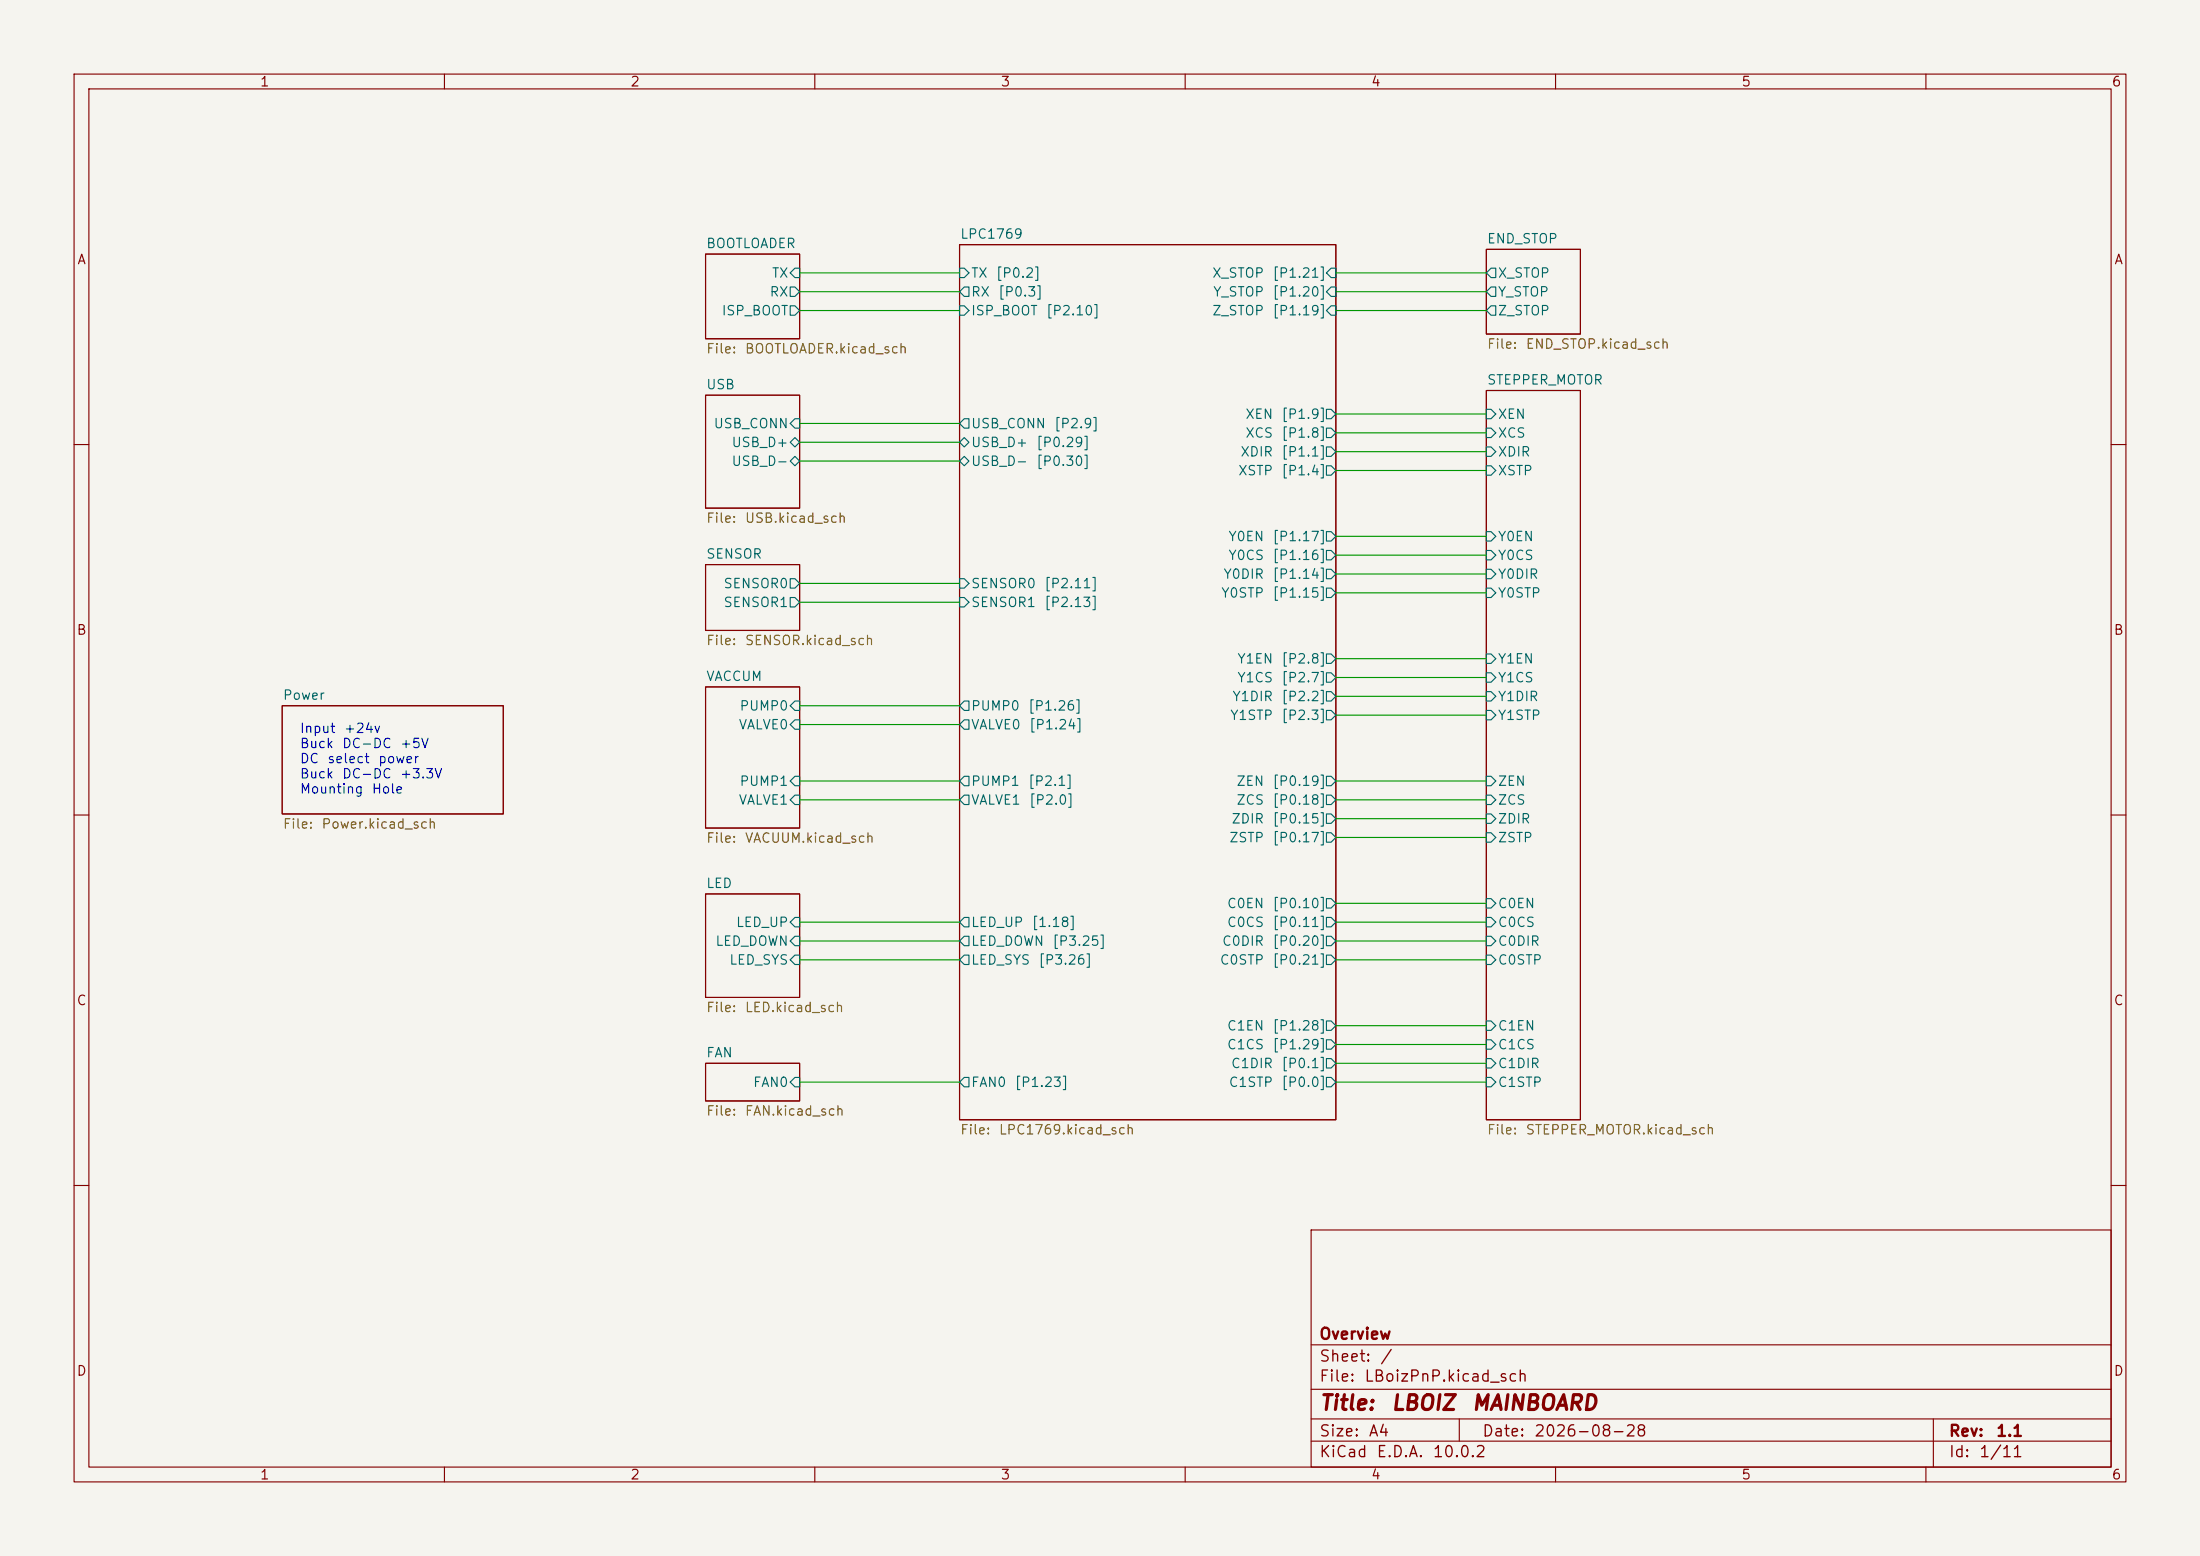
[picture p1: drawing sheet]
<svg xmlns="http://www.w3.org/2000/svg" width="297mm" height="210mm" viewBox="0 0 297 210" stroke-linecap="round" stroke-linejoin="round" font-family="sans-serif">
<path d="M0 0h297v210h-297z" fill="#f5f4ef" stroke="#f5f4ef" stroke-width=".14"/>
<g fill="none" stroke="#840000" stroke-width=".15">
<path d="M10 10h277v190h-277zM12 12h273v186h-273zM60 10v2M110 10v2M160 10v2M210 10v2M260 10v2M95.2 34.3h12.7v11.4h-12.7zM129.5 33h50.8v118.1h-50.8zM200.7 33.7h12.7v11.4h-12.7zM95.2 53.3h12.7v15.3h-12.7zM200.7 52.7h12.7v98.4h-12.7z"/>
<path d="M10 60h2M95.2 76.2h12.7v8.9h-12.7zM285 60h2M38.1 95.3h29.8v14.6h-29.8zM95.2 92.7h12.7v19.1h-12.7zM10 110h2M285 110h2M95.2 120.7h12.7v13.9h-12.7zM95.2 143.5h12.7v5.1h-12.7zM10 160h2M177 166h108v32h-108zM285 160h2"/>
<path d="M60 198v2M110 198v2M160 198v2M177 194.5h108M177 191.5h108M177 187.5h108M177 181.5h108M197 191.5v3M210 198v2M260 198v2M261 191.5v6.5"/>
</g>
<g fill="none" stroke="#006464" stroke-width=".15">
<path d="M106.7 38.7h.6l.6 .7-.6 .6h-.6zM107.3 36.2h.6v1.3h-.6l-.6-.7zM129.5 36.2h.7l.6 .6-.6 .7h-.7zM130.2 38.7h.6v1.3h-.6l-.7-.6zM179.7 38.7h.6v1.3h-.6l-.6-.6zM179.7 36.2h.6v1.3h-.6l-.6-.7zM201.3 36.2h.6v1.3h-.6l-.6-.7zM201.3 38.7h.6v1.3h-.6l-.6-.6zM106.7 41.3h.6l.6 .6-.6 .6h-.6zM106.7 59.7l.6-.6 .6 .6-.6 .6zM107.3 56.5h.6v1.3h-.6l-.6-.6zM129.5 41.3h.7l.6 .6-.6 .6h-.7z"/>
<path d="M129.5 59.7l.7-.6 .6 .6-.6 .6zM130.2 56.5h.6v1.3h-.6l-.7-.6zM179.1 57.8h.6l.6 .6-.6 .7h-.6zM179.1 55.2h.6l.6 .7-.6 .6h-.6zM179.7 41.3h.6v1.2h-.6l-.6-.6zM200.7 57.8h.6l.6 .6-.6 .7h-.6zM200.7 55.2h.6l.6 .7-.6 .6h-.6zM201.3 41.3h.6v1.2h-.6l-.6-.6zM106.7 62.2l.6-.6 .6 .6-.6 .7zM106.7 78.1h.6l.6 .6-.6 .7h-.6zM129.5 62.2l.7-.6 .6 .6-.6 .7zM129.5 78.1h.7l.6 .6-.6 .7h-.7z"/>
<path d="M179.1 60.3h.6l.6 .7-.6 .6h-.6zM179.1 62.9h.6l.6 .6-.6 .6h-.6zM179.1 74.3h.6l.6 .6-.6 .7h-.6zM179.1 76.8h.6l.6 .7-.6 .6h-.6zM179.1 71.8h.6l.6 .6-.6 .6h-.6zM179.1 79.4h.6l.6 .6-.6 .6h-.6zM200.7 60.3h.6l.6 .7-.6 .6h-.6zM200.7 62.9h.6l.6 .6-.6 .6h-.6zM200.7 74.3h.6l.6 .6-.6 .7h-.6zM200.7 76.8h.6l.6 .7-.6 .6h-.6zM200.7 71.8h.6l.6 .6-.6 .6h-.6zM200.7 79.4h.6l.6 .6-.6 .6h-.6z"/>
<path d="M106.7 80.6h.6l.6 .7-.6 .6h-.6zM107.3 94.6h.6v1.3h-.6l-.6-.6zM107.3 97.2h.6v1.2h-.6l-.6-.6zM129.5 80.6h.7l.6 .7-.6 .6h-.7zM130.2 97.2h.6v1.2h-.6l-.7-.6zM130.2 94.6h.6v1.3h-.6l-.7-.6zM179.1 90.8h.6l.6 .6-.6 .7h-.6zM179.1 88.3h.6l.6 .6-.6 .6h-.6zM179.1 95.9h.6l.6 .6-.6 .7h-.6zM179.1 93.3h.6l.6 .7-.6 .6h-.6zM200.7 90.8h.6l.6 .6-.6 .7h-.6zM200.7 93.3h.6l.6 .7-.6 .6h-.6z"/>
<path d="M200.7 88.3h.6l.6 .6-.6 .6h-.6zM200.7 95.9h.6l.6 .6-.6 .7h-.6zM107.3 104.8h.6v1.2h-.6l-.6-.6zM107.3 107.3h.6v1.3h-.6l-.6-.6zM130.2 107.3h.6v1.3h-.6l-.7-.6zM130.2 104.8h.6v1.2h-.6l-.7-.6zM179.1 107.3h.6l.6 .7-.6 .6h-.6zM179.1 109.9h.6l.6 .6-.6 .6h-.6zM179.1 104.8h.6l.6 .6-.6 .6h-.6zM179.1 112.4h.6l.6 .6-.6 .7h-.6zM200.7 107.3h.6l.6 .7-.6 .6h-.6zM200.7 109.9h.6l.6 .6-.6 .6h-.6z"/>
<path d="M200.7 104.8h.6l.6 .6-.6 .6h-.6zM200.7 112.4h.6l.6 .6-.6 .7h-.6zM107.3 126.4h.6v1.2h-.6l-.6-.6zM107.3 123.8h.6v1.3h-.6l-.6-.6zM107.3 128.9h.6v1.3h-.6l-.6-.7zM130.2 126.4h.6v1.2h-.6l-.7-.6zM130.2 123.8h.6v1.3h-.6l-.7-.6zM130.2 128.9h.6v1.3h-.6l-.7-.7zM179.1 137.8h.6l.6 .6-.6 .7h-.6zM179.1 121.3h.6l.6 .6-.6 .7h-.6zM179.1 123.8h.6l.6 .7-.6 .6h-.6zM179.1 126.4h.6l.6 .6-.6 .6h-.6z"/>
<path d="M179.1 128.9h.6l.6 .6-.6 .7h-.6zM200.7 123.8h.6l.6 .7-.6 .6h-.6zM200.7 126.4h.6l.6 .6-.6 .6h-.6zM200.7 121.3h.6l.6 .6-.6 .7h-.6zM200.7 128.9h.6l.6 .6-.6 .7h-.6zM200.7 137.8h.6l.6 .6-.6 .7h-.6zM107.3 145.4h.6v1.3h-.6l-.6-.6zM130.2 145.4h.6v1.3h-.6l-.7-.6zM179.1 145.4h.6l.6 .7-.6 .6h-.6zM179.1 140.3h.6l.6 .7-.6 .6h-.6zM179.1 142.9h.6l.6 .6-.6 .6h-.6zM200.7 140.3h.6l.6 .7-.6 .6h-.6z"/>
<path d="M200.7 142.9h.6l.6 .6-.6 .6h-.6zM200.7 145.4h.6l.6 .7-.6 .6h-.6z"/>
</g>
<g fill="none" stroke="#009600" stroke-width=".15">
<path d="M107.9 39.4h21.6M107.9 36.8h21.6M180.3 39.4h20.4M180.3 36.8h20.4M107.9 41.9h21.6M107.9 59.7h21.6M107.9 57.2h21.6M180.3 41.9h20.4M180.3 55.9h20.4M180.3 58.4h20.4M107.9 62.2h21.6M107.9 78.7h21.6"/>
<path d="M180.3 61h20.4M180.3 63.5h20.4M180.3 74.9h20.4M180.3 77.5h20.4M180.3 72.4h20.4M107.9 95.3h21.6M107.9 81.3h21.6M107.9 97.8h21.6M180.3 96.5h20.4M180.3 94h20.4M180.3 91.4h20.4M180.3 80h20.4"/>
<path d="M180.3 88.9h20.4M107.9 108h21.6M107.9 105.4h21.6M180.3 108h20.4M180.3 105.4h20.4M180.3 110.5h20.4M180.3 113h20.4M107.9 129.5h21.6M107.9 124.5h21.6M107.9 127h21.6M180.3 129.5h20.4M180.3 124.5h20.4"/>
<path d="M180.3 127h20.4M180.3 121.9h20.4M180.3 138.4h20.4M107.9 146.1h21.6M180.3 146.1h20.4M180.3 141h20.4M180.3 143.5h20.4"/>
</g>
<g font-size="2" fill="#840000">
<text x="178" y="190.8">Title:</text>
<text x="187.7" y="190.8">LBOIZ</text>
<text x="198.6" y="190.8">MAINBOARD</text>
</g>
<g font-size="1.5" fill="#840000">
<text x="178" y="184.2">Sheet:</text>
<text x="178" y="181.2">Overview</text>
<text x="186.2" y="184.2">/</text>
<text x="178" y="186.9">File:</text>
<text x="184.1" y="186.9">LBoizPnP.kicad_sch</text>
<text x="178" y="197.1">KiCad</text>
<text x="178" y="194.3">Size:</text>
<text x="184.7" y="194.3">A4</text>
<text x="185.7" y="197.1">E.D.A.</text>
<text x="193.3" y="197.1">10.0.2</text>
<text x="200" y="194.3">Date:</text>
<text x="207" y="194.3">2026-08-28</text>
<text x="263" y="194.3">Rev:</text>
<text x="263" y="197.1">Id:</text>
<text x="267.1" y="197.1">1/11</text>
<text x="269.4" y="194.3">1.1</text>
</g>
<g font-size="1.3" fill="#840000">
<text x="35" y="12">1</text>
<text x="85" y="12">2</text>
<text x="135" y="12">3</text>
<text x="185" y="12">4</text>
<text x="235" y="12">5</text>
<text x="285" y="12">6</text>
<text x="10.3" y="36">A</text>
<text x="285.3" y="36">A</text>
<text x="10.3" y="86">B</text>
<text x="285.3" y="86">B</text>
<text x="10.3" y="136">C</text>
<text x="285.3" y="136">C</text>
<text x="10.3" y="186">D</text>
<text x="285.3" y="186">D</text>
<text x="35" y="200">1</text>
<text x="85" y="200">2</text>
<text x="135" y="200">3</text>
<text x="185" y="200">4</text>
<text x="235" y="200">5</text>
<text x="285" y="200">6</text>
</g>
<g font-size="1.3" fill="#006464">
<text x="95.2" y="33.8">BOOTLOADER</text>
<text x="129.5" y="32.5">LPC1769</text>
<text x="200.7" y="33.2">END_STOP</text>
<text x="103.8" y="40.3">RX</text>
<text x="104.1" y="37.8">TX</text>
<text x="131" y="40.3">RX</text>
<text x="131" y="37.8">TX</text>
<text x="134.3" y="37.8">[P0.2]</text>
<text x="134.7" y="40.3">[P0.3]</text>
<text x="163.6" y="37.8">X_STOP</text>
<text x="163.7" y="40.3">Y_STOP</text>
<text x="171.7" y="40.3">[P1.20]</text>
<text x="171.7" y="37.8">[P1.21]</text>
<text x="202.1" y="37.8">X_STOP</text>
<text x="202.1" y="40.3">Y_STOP</text>
<text x="97.3" y="42.9">ISP_BOOT</text>
<text x="131" y="42.9">ISP_BOOT</text>
<text x="141.1" y="42.9">[P2.10]</text>
<text x="163.6" y="42.9">Z_STOP</text>
<text x="171.7" y="42.9">[P1.19]</text>
<text x="202.1" y="42.9">Z_STOP</text>
<text x="95.2" y="52.9">USB</text>
<text x="200.7" y="52.2">STEPPER_MOTOR</text>
<text x="96.2" y="58.1">USB_CONN</text>
<text x="131" y="58.1">USB_CONN</text>
<text x="142.2" y="58.1">[P2.9]</text>
<text x="168" y="59.4">XCS</text>
<text x="168" y="56.9">XEN</text>
<text x="172.9" y="59.4">[P1.8]</text>
<text x="172.9" y="56.9">[P1.9]</text>
<text x="202.1" y="59.4">XCS</text>
<text x="202.1" y="56.9">XEN</text>
<text x="98.7" y="60.7">USB_D+</text>
<text x="98.7" y="63.2">USB_D-</text>
<text x="131" y="60.7">USB_D+</text>
<text x="131" y="63.2">USB_D-</text>
<text x="139.8" y="60.7">[P0.29]</text>
<text x="139.8" y="63.2">[P0.30]</text>
<text x="167.1" y="64.5">XSTP</text>
<text x="167.4" y="61.9">XDIR</text>
<text x="172.9" y="61.9">[P1.1]</text>
<text x="172.9" y="64.5">[P1.4]</text>
<text x="202.1" y="61.9">XDIR</text>
<text x="202.1" y="64.5">XSTP</text>
<text x="95.2" y="75.7">SENSOR</text>
<text x="165.7" y="75.9">Y0CS</text>
<text x="165.7" y="73.4">Y0EN</text>
<text x="171.7" y="75.9">[P1.16]</text>
<text x="171.7" y="73.4">[P1.17]</text>
<text x="202.1" y="75.9">Y0CS</text>
<text x="202.1" y="73.4">Y0EN</text>
<text x="97.6" y="79.7">SENSOR0</text>
<text x="97.6" y="82.3">SENSOR1</text>
<text x="131" y="79.7">SENSOR0</text>
<text x="131" y="82.3">SENSOR1</text>
<text x="140.9" y="79.7">[P2.11]</text>
<text x="140.9" y="82.3">[P2.13]</text>
<text x="164.8" y="81">Y0STP</text>
<text x="165.1" y="78.4">Y0DIR</text>
<text x="171.7" y="78.4">[P1.14]</text>
<text x="171.7" y="81">[P1.15]</text>
<text x="202.1" y="78.4">Y0DIR</text>
<text x="202.1" y="81">Y0STP</text>
<text x="166.9" y="89.9">Y1EN</text>
<text x="172.9" y="89.9">[P2.8]</text>
<text x="202.1" y="89.9">Y1EN</text>
<text x="38.1" y="94.8">Power</text>
<text x="95.2" y="92.2">VACCUM</text>
<text x="166.3" y="95">Y1DIR</text>
<text x="166.9" y="92.4">Y1CS</text>
<text x="172.9" y="92.4">[P2.7]</text>
<text x="172.9" y="95">[P2.2]</text>
<text x="202.1" y="92.4">Y1CS</text>
<text x="202.1" y="95">Y1DIR</text>
<text x="99.6" y="98.8">VALVE0</text>
<text x="99.8" y="96.2">PUMP0</text>
<text x="131" y="98.8">VALVE0</text>
<text x="131" y="96.2">PUMP0</text>
<text x="138.7" y="96.2">[P1.26]</text>
<text x="138.8" y="98.8">[P1.24]</text>
<text x="166" y="97.5">Y1STP</text>
<text x="172.9" y="97.5">[P2.3]</text>
<text x="202.1" y="97.5">Y1STP</text>
<text x="99.8" y="106.4">PUMP1</text>
<text x="131" y="106.4">PUMP1</text>
<text x="138.7" y="106.4">[P2.1]</text>
<text x="166.8" y="106.4">ZEN</text>
<text x="171.7" y="106.4">[P0.19]</text>
<text x="202.1" y="106.4">ZEN</text>
<text x="99.6" y="108.9">VALVE1</text>
<text x="131" y="108.9">VALVE1</text>
<text x="138.8" y="108.9">[P2.0]</text>
<text x="166.2" y="111.5">ZDIR</text>
<text x="166.8" y="108.9">ZCS</text>
<text x="171.7" y="108.9">[P0.18]</text>
<text x="171.7" y="111.5">[P0.15]</text>
<text x="202.1" y="108.9">ZCS</text>
<text x="202.1" y="111.5">ZDIR</text>
<text x="165.9" y="114">ZSTP</text>
<text x="171.7" y="114">[P0.17]</text>
<text x="202.1" y="114">ZSTP</text>
<text x="95.2" y="120.2">LED</text>
<text x="99.3" y="125.4">LED_UP</text>
<text x="131" y="125.4">LED_UP</text>
<text x="139.2" y="125.4">[1.18]</text>
<text x="165.6" y="122.9">C0EN</text>
<text x="165.6" y="125.4">C0CS</text>
<text x="171.7" y="122.9">[P0.10]</text>
<text x="171.7" y="125.4">[P0.11]</text>
<text x="202.1" y="125.4">C0CS</text>
<text x="202.1" y="122.9">C0EN</text>
<text x="96.5" y="128">LED_DOWN</text>
<text x="98.4" y="130.5">LED_SYS</text>
<text x="131" y="128">LED_DOWN</text>
<text x="131" y="130.5">LED_SYS</text>
<text x="140.1" y="130.5">[P3.26]</text>
<text x="142" y="128">[P3.25]</text>
<text x="164.6" y="130.5">C0STP</text>
<text x="164.9" y="128">C0DIR</text>
<text x="171.7" y="128">[P0.20]</text>
<text x="171.7" y="130.5">[P0.21]</text>
<text x="202.1" y="128">C0DIR</text>
<text x="202.1" y="130.5">C0STP</text>
<text x="95.2" y="143">FAN</text>
<text x="165.6" y="139.4">C1EN</text>
<text x="165.6" y="141.9">C1CS</text>
<text x="171.7" y="139.4">[P1.28]</text>
<text x="171.7" y="141.9">[P1.29]</text>
<text x="202.1" y="141.9">C1CS</text>
<text x="202.1" y="139.4">C1EN</text>
<text x="101.6" y="147">FAN0</text>
<text x="131" y="147">FAN0</text>
<text x="136.9" y="147">[P1.23]</text>
<text x="165.8" y="147">C1STP</text>
<text x="166.1" y="144.5">C1DIR</text>
<text x="172.9" y="147">[P0.0]</text>
<text x="172.9" y="144.5">[P0.1]</text>
<text x="202.1" y="144.5">C1DIR</text>
<text x="202.1" y="147">C1STP</text>
</g>
<g font-size="1.3" fill="#725600">
<text x="200.7" y="47.4">File:</text>
<text x="205.9" y="47.4">END_STOP.kicad_sch</text>
<text x="95.2" y="48">File:</text>
<text x="100.5" y="48">BOOTLOADER.kicad_sch</text>
<text x="95.2" y="70.9">File:</text>
<text x="100.5" y="70.9">USB.kicad_sch</text>
<text x="95.2" y="87.4">File:</text>
<text x="100.5" y="87.4">SENSOR.kicad_sch</text>
<text x="38.1" y="112.2">File:</text>
<text x="43.3" y="112.2">Power.kicad_sch</text>
<text x="95.2" y="114.1">File:</text>
<text x="100.5" y="114.1">VACUUM.kicad_sch</text>
<text x="95.2" y="136.9">File:</text>
<text x="100.5" y="136.9">LED.kicad_sch</text>
<text x="95.2" y="150.9">File:</text>
<text x="100.5" y="150.9">FAN.kicad_sch</text>
<text x="129.5" y="153.4">File:</text>
<text x="134.8" y="153.4">LPC1769.kicad_sch</text>
<text x="200.7" y="153.4">File:</text>
<text x="205.9" y="153.4">STEPPER_MOTOR.kicad_sch</text>
</g>
<g font-size="1.3" fill="#0000c2">
<text x="40.4" y="99.2">Input</text>
<text x="40.4" y="101.3">Buck</text>
<text x="46.1" y="101.3">DC-DC</text>
<text x="46.3" y="99.2">+24v</text>
<text x="53.9" y="101.3">+5V</text>
<text x="40.4" y="103.3">DC</text>
<text x="40.4" y="105.4">Buck</text>
<text x="40.4" y="107.4">Mounting</text>
<text x="44.1" y="103.3">select</text>
<text x="46.1" y="105.4">DC-DC</text>
<text x="50.1" y="107.4">Hole</text>
<text x="51" y="103.3">power</text>
<text x="53.9" y="105.4">+3.3V</text>
</g>
</svg>
